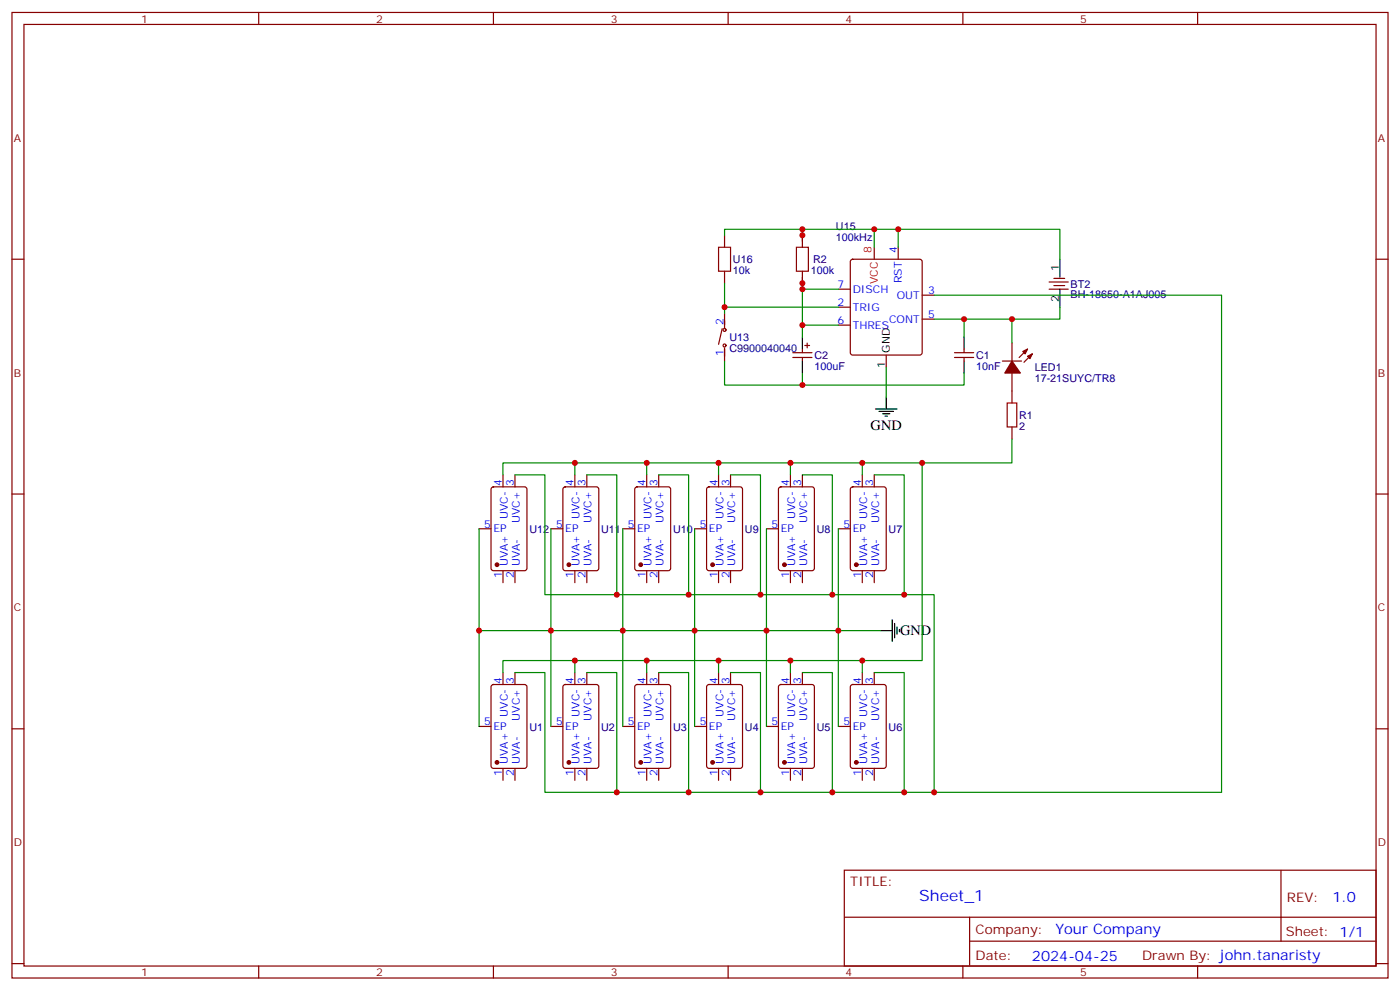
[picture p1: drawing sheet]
<svg xmlns="http://www.w3.org/2000/svg" width="412mm" height="292mm" viewBox="0 0 412 292" stroke-linecap="round" stroke-linejoin="round" font-family="sans-serif">
<g fill="none" stroke="#870000" stroke-width=".35">
<path d="M3.5 3.7h405.4v284.3h-405.4zM7.1 7.2h398.2v277.3h-398.2zM76.2 3.7v3.5M145.3 3.7v3.5M214.5 3.7v3.5M283.6 3.7v3.5M352.8 3.7v3.5M3.5 76.3h3.6M213.4 69.3v3.5M213.4 79.9v3.5M236.4 69.3v3.5M236.4 79.9v3.5"/>
<path d="M250.7 76.5l.5-.2h19.7l.5 .2 .2 .5v26.9l-.2 .5-.5 .2h-19.7l-.5-.3-.2-.4v-26.9zM257.5 72.8v3.5M264.6 72.8v3.5M405.3 76.3h3.6M212.7 96.8l-1 4.6M213.4 92.2v4.6M246.9 85.2h3.6M246.9 95.7h3.6M246.9 90.5h3.6M271.6 94h3.6M271.6 86.9h3.6M309 85.2h5.7"/>
<path d="M309 83h5.7M310.4 84.1h3.2M310.4 82h3.2M213.4 102.4v3.9M233.5 103.9h5.7M233.5 105.3h5.7M236.4 102.8v1.1M236.4 105.3v1M237.1 101.7h1.4M237.8 101v1.4M261.1 104.6v3.5M281.2 103.9h5.6"/>
<path d="M281.2 105.3h5.6M284 102.8v1.1M284 105.3v1M295.3 106.3h5.6M298.1 101v5.3M298.1 109.9v8.8M302.7 102.8l-2.5 2.5M304.1 104.2l-2.5 2.5M148.2 139.8v3.6M151.7 139.8v3.6M169.3 139.8v3.6M172.9 139.8v3.6"/>
<path d="M190.5 139.8v3.6M194 139.8v3.6M211.7 139.8v3.6M215.2 139.8v3.6M232.8 139.8v3.6M236.4 139.8v3.6M254 139.8v3.6M257.5 139.8v3.6M298.1 125.7v3.6M3.5 145.5h3.6M141.1 155.7h3.5M144.9 143.6l.4-.2h9.2l.7 .4v23.6l-.4 .6-9.5 .1-.6-.5-.1-23.5z"/>
<path d="M162.3 155.7h3.5M166 143.6l.5-.2h9.2l.6 .4 .1 23.6-.5 .6-9.4 .1-.6-.5-.1-23.5zM183.4 155.7h3.6M187.2 143.6l.5-.2h9.1l.7 .4 .1 23.6-.5 .6-9.4 .1-.7-.5v-23.5zM204.6 155.7h3.5M208.4 143.6l.4-.2h9.2l.7 .4v23.6l-.4 .6-9.5 .1-.6-.5-.1-23.5zM225.8 155.7h3.5M229.5 143.6l.5-.2h9.2l.6 .4 .1 23.6-.5 .6-9.4 .1-.6-.5-.1-23.5zM246.9 155.7h3.6M250.7 143.6l.5-.2h9.1l.7 .4 .1 23.6-.5 .6-9.4 .1-.7-.5v-23.5zM405.3 145.5h3.6M148.2 168.1v3.5"/>
<path d="M151.7 168.1v3.5M169.3 168.1v3.5M172.9 168.1v3.5M190.5 168.1v3.5M194 168.1v3.5M211.7 168.1v3.5M215.2 168.1v3.5M232.8 168.1v3.5M236.4 168.1v3.5M254 168.1v3.5M257.5 168.1v3.5M148.2 198v3.6"/>
<path d="M151.7 198v3.6M169.3 198v3.6M172.9 198v3.6M190.5 198v3.6M194 198v3.6M211.7 198v3.6M215.2 198v3.6M232.8 198v3.6M236.4 198v3.6M254 198v3.6M257.5 198v3.6M3.5 214.6h3.6"/>
<path d="M141.1 213.9h3.5M144.9 201.8l.4-.2h9.2l.7 .4v23.6l-.4 .6-9.5 .1-.6-.5-.1-23.5zM162.3 213.9h3.5M166 201.8l.5-.2h9.2l.6 .4 .1 23.6-.5 .6-9.4 .1-.6-.5-.1-23.5zM183.4 213.9h3.6M187.2 201.8l.5-.2h9.1l.7 .4 .1 23.6-.5 .6-9.4 .1-.7-.5v-23.5zM204.6 213.9h3.5M208.4 201.8l.4-.2h9.2l.7 .4v23.6l-.4 .6-9.5 .1-.6-.5-.1-23.5zM225.8 213.9h3.5M229.5 201.8l.5-.2h9.2l.6 .4 .1 23.6-.5 .6-9.4 .1-.6-.5-.1-23.5zM246.9 213.9h3.6M250.7 201.8l.5-.2h9.1l.7 .4 .1 23.6-.5 .6-9.4 .1-.7-.5v-23.5z"/>
<path d="M405.3 214.6h3.6M148.2 226.3v3.5M151.7 226.3v3.5M169.3 226.3v3.5M172.9 226.3v3.5M190.5 226.3v3.5M194 226.3v3.5M211.7 226.3v3.5M215.2 226.3v3.5M232.8 226.3v3.5M236.4 226.3v3.5M254 226.3v3.5"/>
<path d="M257.5 226.3v3.5M248.7 256.3h156.6v28.2h-156.6zM377.3 256.3v20.9M248.7 270.1h156.5M285.6 277.2h119.6M285.6 270.1v14.1M3.5 283.8h3.6M76.2 284.5v3.5M145.3 284.5v3.5M214.5 284.5v3.5M283.6 284.5v3.5M352.8 284.5v3.5"/>
<path d="M405.3 283.8h3.6"/>
<circle cx="213.4" cy="97.2" r=".44"/>
<circle cx="213.4" cy="101.7" r=".44"/>
</g>
<g fill="#870000" stroke="#870000" stroke-width=".35">
<path d="M301.3 103.5l1.4-.7-.7 1.4z"/>
<path d="M302.7 104.9l1.4-.7-.7 1.4z"/>
<path d="M298.1 106.3l2.5 3.6h-4.6z"/>
<circle cx="146.4" cy="224.5" r=".53"/>
<circle cx="167.6" cy="224.5" r=".53"/>
<circle cx="188.7" cy="224.5" r=".53"/>
<circle cx="209.9" cy="224.5" r=".53"/>
<circle cx="231.1" cy="224.5" r=".53"/>
<circle cx="252.2" cy="224.5" r=".53"/>
<circle cx="252.2" cy="166.3" r=".53"/>
<circle cx="231.1" cy="166.3" r=".53"/>
<circle cx="209.9" cy="166.3" r=".53"/>
<circle cx="188.7" cy="166.3" r=".53"/>
<circle cx="167.6" cy="166.3" r=".53"/>
<circle cx="146.4" cy="166.3" r=".53"/>
</g>
<g fill="none" stroke="#008700" stroke-width=".35">
<path d="M213.4 69.3v-1.8h44.1v5.3M236.4 67.5v3.5M257.5 67.5h7.1v5.3M264.6 67.5h47.6v8.8M213.4 83.4v8.8M213.4 90.5h33.5M236.4 85.2h10.5M236.4 81.6v14.1M246.9 95.7h-10.5v3.6M275.2 94h8.8v5.3M275.2 86.9h84.6v146.4h-84.6M298.1 94v7"/>
<path d="M312.2 90.5v3.5h-28.2M213.4 106.3v7.1h70.6v-3.5M236.4 109.9v3.5M261.1 108.1v8.8M148.2 139.8v-3.5h21.1v3.5M151.7 139.8h8.8v35.3h21.2v-35.3h-8.8M169.3 136.3h21.2v3.5M190.5 136.3h21.2v3.5M194 139.8h8.8v35.3h-21.1M211.7 136.3h21.1v3.5M215.2 139.8h8.8v35.3h-21.2M232.8 136.3h21.2v3.5"/>
<path d="M236.4 139.8h8.8v35.3h-21.2M254 136.3h17.6v58.2h-17.6M257.5 139.8h8.8v35.3h-21.1M298.1 129.3v7h-26.5M141.1 155.7v58.2M162.3 155.7v58.2M183.4 155.7v58.2M204.6 155.7v58.2M225.8 155.7v58.2M246.9 155.7v58.2M266.3 175.1h8.9v58.2h-8.9M141.1 185.7h118.2"/>
<path d="M151.7 198h8.8v35.3h84.7v-35.3h-8.8M169.3 198v-3.5h21.2v3.5M169.3 194.5h-21.1v3.5M172.9 198h8.8v35.3M190.5 194.5h21.2v3.5M194 198h8.8v35.3M211.7 194.5h21.1v3.5M215.2 198h8.8v35.3M232.8 194.5h21.2v3.5M257.5 198h8.8v35.3h-21.1"/>
</g>
<g fill="none" stroke="#000" stroke-width=".35">
<path d="M312.2 76.3v5.3M236.4 99.3v3.5M284 99.3v3.5M312.2 85.2v5.3M236.4 106.3v3.6M261.1 116.9v3.5M284 106.3v3.6M257.9 120.4h6.3M258.9 121.1h4.3M260 121.8h2.1M260.7 122.6h.7M259.3 185.7h3.5"/>
<path d="M262.8 182.5v6.4M263.5 183.6v4.2M264.2 184.6v2.2M264.9 185.3v.8"/>
</g>
<path d="M211.7 72.8h3.5v7.1h-3.5zM234.6 72.8h3.5v7.1h-3.5zM296.7 118.7h2.8v7h-2.8z" fill="none" stroke="#a10000" stroke-width=".35"/>
<g fill="#c00">
<circle cx="224" cy="233.3" r=".88"/>
<circle cx="202.8" cy="233.3" r=".88"/>
<circle cx="181.7" cy="233.3" r=".88"/>
<circle cx="190.5" cy="194.5" r=".88"/>
<circle cx="211.7" cy="194.5" r=".88"/>
<circle cx="232.8" cy="194.5" r=".88"/>
<circle cx="245.2" cy="233.3" r=".88"/>
<circle cx="181.7" cy="175.1" r=".88"/>
<circle cx="202.8" cy="175.1" r=".88"/>
<circle cx="224" cy="175.1" r=".88"/>
<circle cx="245.2" cy="175.1" r=".88"/>
<circle cx="169.3" cy="136.3" r=".88"/>
<circle cx="190.5" cy="136.3" r=".88"/>
<circle cx="211.7" cy="136.3" r=".88"/>
<circle cx="232.8" cy="136.3" r=".88"/>
<circle cx="266.3" cy="233.3" r=".88"/>
<circle cx="266.3" cy="175.1" r=".88"/>
<circle cx="141.1" cy="185.7" r=".88"/>
<circle cx="162.3" cy="185.7" r=".88"/>
<circle cx="183.4" cy="185.7" r=".88"/>
<circle cx="204.6" cy="185.7" r=".88"/>
<circle cx="225.8" cy="185.7" r=".88"/>
<circle cx="246.9" cy="185.7" r=".88"/>
<circle cx="254" cy="194.5" r=".88"/>
<circle cx="254" cy="136.3" r=".88"/>
<circle cx="169.3" cy="194.5" r=".88"/>
<circle cx="213.4" cy="90.5" r=".88"/>
<circle cx="236.4" cy="113.4" r=".88"/>
<circle cx="236.4" cy="67.5" r=".88"/>
<circle cx="236.4" cy="95.7" r=".88"/>
<circle cx="236.4" cy="85.2" r=".88"/>
<circle cx="257.5" cy="67.5" r=".88"/>
<circle cx="236.4" cy="69.3" r=".88"/>
<circle cx="236.4" cy="83.4" r=".88"/>
<circle cx="264.6" cy="67.5" r=".88"/>
<circle cx="284" cy="94" r=".88"/>
<circle cx="271.6" cy="136.3" r=".88"/>
<circle cx="298.1" cy="94" r=".88"/>
<circle cx="275.2" cy="233.3" r=".88"/>
</g>
<text font-size="4.6" fill="#00f" x="270.8" y="265.3">Sheet_1</text>
<g font-size="4.2">
<text x="256.5" y="126.5">GND</text>
<text x="265.1" y="187.1">GND</text>
</g>
<g font-size="4.2" fill="#00f">
<text x="392.5" y="265.5">1.0</text>
<text x="310.9" y="275.1">Your Company</text>
<text x="304" y="282.9">2024-04-25</text>
</g>
<g font-size="3.9" fill="#800">
<text x="250.5" y="260.8">TITLE:</text>
<text x="379.1" y="265.5">REV:</text>
<text x="287.4" y="275">Company:</text>
<text x="378.7" y="275.7">Sheet: 1/1</text>
<text x="287.4" y="282.7">Date:</text>
<text x="336.4" y="282.8">Drawn By: john.tanaristy</text>
</g>
<g font-size="3.2" fill="#800">
<text x="41.6" y="6.7">1</text>
<text x="110.8" y="6.7">2</text>
<text x="179.9" y="6.7">3</text>
<text x="249.1" y="6.7">4</text>
<text x="318.2" y="6.7">5</text>
<text x="4.1" y="41.8">A</text>
<text x="405.9" y="41.8">A</text>
<text x="4.1" y="110.9">B</text>
<text x="405.9" y="110.9">B</text>
<text x="4.1" y="180.1">C</text>
<text x="405.9" y="180.1">C</text>
<text x="4.1" y="249.2">D</text>
<text x="405.9" y="249.2">D</text>
<text x="41.6" y="287.5">1</text>
<text x="110.8" y="287.5">2</text>
<text x="179.9" y="287.5">3</text>
<text x="249.1" y="287.5">4</text>
<text x="318.2" y="287.5">5</text>
</g>
<g font-size="3.2" fill="#000080">
<text x="246.2" y="71">100kHz</text>
<text x="246.2" y="67.9">U15</text>
<text x="215.9" y="77.6">U16</text>
<text x="239.5" y="77.5">R2</text>
<text x="215.9" y="80.6">10k</text>
<text x="238.8" y="80.6">100k</text>
<text x="315.4" y="87.7">BH-18650-A1AJ005</text>
<text x="315.4" y="84.7">BT2</text>
<text x="214.8" y="100.5">U13</text>
<text x="214.8" y="103.6">C9900040040</text>
<text x="239.9" y="105.7">C2</text>
<text x="287.5" y="105.7">C1</text>
<text x="239.9" y="108.9">100uF</text>
<text x="287.5" y="108.9">10nF</text>
<text x="304.8" y="112.4">17-21SUYC/TR8</text>
<text x="304.8" y="109.2">LED1</text>
<text x="300.2" y="123.5">R1</text>
<text x="300.2" y="126.5">2</text>
<text x="155.9" y="157">U12</text>
<text x="177.1" y="157">U11</text>
<text x="198.3" y="157">U10</text>
<text x="219.4" y="157">U9</text>
<text x="240.6" y="157">U8</text>
<text x="261.8" y="157">U7</text>
<text x="155.9" y="215.2">U1</text>
<text x="177.1" y="215.2">U2</text>
<text x="198.3" y="215.2">U3</text>
<text x="219.4" y="215.2">U4</text>
<text x="240.6" y="215.2">U5</text>
<text x="261.8" y="215.2">U6</text>
</g>
<g font-size="3.2" fill="#f00">
<text x="256.7" y="74.5" transform="rotate(-90 256.7 74.5)">8</text>
<text x="258.6" y="83.6" transform="rotate(-90 258.6 83.6)">VCC</text>
</g>
<g font-size="3.2" fill="#00f">
<text x="264.2" y="74.6" transform="rotate(-90 264.2 74.6)">4</text>
<text x="265.6" y="83.4" transform="rotate(-90 265.6 83.4)">RST</text>
<text x="246.7" y="84.8">7</text>
<text x="251.2" y="86.2">DISCH</text>
<text x="264.2" y="88">OUT</text>
<text x="273.4" y="86.6">3</text>
<text x="213.1" y="95.7" transform="rotate(-90 213.1 95.7)">2</text>
<text x="246.7" y="95.4">6</text>
<text x="246.7" y="90.1">2</text>
<text x="251.2" y="91.5">TRIG</text>
<text x="261.9" y="95">CONT</text>
<text x="273.4" y="93.6">5</text>
<text x="251.2" y="96.8">THRES</text>
<text x="213.1" y="104.8" transform="rotate(-90 213.1 104.8)">1</text>
<text x="147.8" y="143.2" transform="rotate(-90 147.8 143.2)">4</text>
<text x="151.3" y="143.2" transform="rotate(-90 151.3 143.2)">3</text>
<text x="169" y="143.2" transform="rotate(-90 169 143.2)">4</text>
<text x="172.5" y="143.2" transform="rotate(-90 172.5 143.2)">3</text>
<text x="190.1" y="143.2" transform="rotate(-90 190.1 143.2)">4</text>
<text x="193.7" y="143.2" transform="rotate(-90 193.7 143.2)">3</text>
<text x="211.3" y="143.2" transform="rotate(-90 211.3 143.2)">4</text>
<text x="214.8" y="143.2" transform="rotate(-90 214.8 143.2)">3</text>
<text x="232.5" y="143.2" transform="rotate(-90 232.5 143.2)">4</text>
<text x="236" y="143.2" transform="rotate(-90 236 143.2)">3</text>
<text x="253.6" y="143.2" transform="rotate(-90 253.6 143.2)">4</text>
<text x="257.2" y="143.2" transform="rotate(-90 257.2 143.2)">3</text>
<text x="142.6" y="155.4">5</text>
<text x="149.6" y="152.8" transform="rotate(-90 149.6 152.8)">UVC-</text>
<text x="153.1" y="154" transform="rotate(-90 153.1 154)">UVC+</text>
<text x="163.8" y="155.4">5</text>
<text x="170.7" y="152.8" transform="rotate(-90 170.7 152.8)">UVC-</text>
<text x="174.3" y="154" transform="rotate(-90 174.3 154)">UVC+</text>
<text x="185" y="155.4">5</text>
<text x="191.9" y="152.8" transform="rotate(-90 191.9 152.8)">UVC-</text>
<text x="195.4" y="154" transform="rotate(-90 195.4 154)">UVC+</text>
<text x="206.1" y="155.4">5</text>
<text x="213.1" y="152.8" transform="rotate(-90 213.1 152.8)">UVC-</text>
<text x="216.6" y="154" transform="rotate(-90 216.6 154)">UVC+</text>
<text x="227.3" y="155.4">5</text>
<text x="234.2" y="152.8" transform="rotate(-90 234.2 152.8)">UVC-</text>
<text x="237.8" y="154" transform="rotate(-90 237.8 154)">UVC+</text>
<text x="248.5" y="155.4">5</text>
<text x="255.4" y="152.8" transform="rotate(-90 255.4 152.8)">UVC-</text>
<text x="258.9" y="154" transform="rotate(-90 258.9 154)">UVC+</text>
<text x="145.3" y="156.8">EP</text>
<text x="166.5" y="156.8">EP</text>
<text x="187.7" y="156.8">EP</text>
<text x="208.8" y="156.8">EP</text>
<text x="230" y="156.8">EP</text>
<text x="251.2" y="156.8">EP</text>
<text x="149.6" y="166.8" transform="rotate(-90 149.6 166.8)">UVA+</text>
<text x="153.1" y="166.8" transform="rotate(-90 153.1 166.8)">UVA-</text>
<text x="170.7" y="166.8" transform="rotate(-90 170.7 166.8)">UVA+</text>
<text x="174.3" y="166.8" transform="rotate(-90 174.3 166.8)">UVA-</text>
<text x="191.9" y="166.8" transform="rotate(-90 191.9 166.8)">UVA+</text>
<text x="195.4" y="166.8" transform="rotate(-90 195.4 166.8)">UVA-</text>
<text x="213.1" y="166.8" transform="rotate(-90 213.1 166.8)">UVA+</text>
<text x="216.6" y="166.8" transform="rotate(-90 216.6 166.8)">UVA-</text>
<text x="234.2" y="166.8" transform="rotate(-90 234.2 166.8)">UVA+</text>
<text x="237.8" y="166.8" transform="rotate(-90 237.8 166.8)">UVA-</text>
<text x="255.4" y="166.8" transform="rotate(-90 255.4 166.8)">UVA+</text>
<text x="258.9" y="166.8" transform="rotate(-90 258.9 166.8)">UVA-</text>
<text x="147.8" y="170.3" transform="rotate(-90 147.8 170.3)">1</text>
<text x="151.3" y="170.3" transform="rotate(-90 151.3 170.3)">2</text>
<text x="169" y="170.3" transform="rotate(-90 169 170.3)">1</text>
<text x="172.5" y="170.3" transform="rotate(-90 172.5 170.3)">2</text>
<text x="190.1" y="170.3" transform="rotate(-90 190.1 170.3)">1</text>
<text x="193.7" y="170.3" transform="rotate(-90 193.7 170.3)">2</text>
<text x="211.3" y="170.3" transform="rotate(-90 211.3 170.3)">1</text>
<text x="214.8" y="170.3" transform="rotate(-90 214.8 170.3)">2</text>
<text x="232.5" y="170.3" transform="rotate(-90 232.5 170.3)">1</text>
<text x="236" y="170.3" transform="rotate(-90 236 170.3)">2</text>
<text x="253.6" y="170.3" transform="rotate(-90 253.6 170.3)">1</text>
<text x="257.2" y="170.3" transform="rotate(-90 257.2 170.3)">2</text>
<text x="147.8" y="201.4" transform="rotate(-90 147.8 201.4)">4</text>
<text x="151.3" y="201.4" transform="rotate(-90 151.3 201.4)">3</text>
<text x="169" y="201.4" transform="rotate(-90 169 201.4)">4</text>
<text x="172.5" y="201.4" transform="rotate(-90 172.5 201.4)">3</text>
<text x="190.1" y="201.4" transform="rotate(-90 190.1 201.4)">4</text>
<text x="193.7" y="201.4" transform="rotate(-90 193.7 201.4)">3</text>
<text x="211.3" y="201.4" transform="rotate(-90 211.3 201.4)">4</text>
<text x="214.8" y="201.4" transform="rotate(-90 214.8 201.4)">3</text>
<text x="232.5" y="201.4" transform="rotate(-90 232.5 201.4)">4</text>
<text x="236" y="201.4" transform="rotate(-90 236 201.4)">3</text>
<text x="253.6" y="201.4" transform="rotate(-90 253.6 201.4)">4</text>
<text x="257.2" y="201.4" transform="rotate(-90 257.2 201.4)">3</text>
<text x="142.6" y="213.6">5</text>
<text x="145.3" y="215">EP</text>
<text x="149.6" y="211" transform="rotate(-90 149.6 211)">UVC-</text>
<text x="153.1" y="212.2" transform="rotate(-90 153.1 212.2)">UVC+</text>
<text x="163.8" y="213.6">5</text>
<text x="166.5" y="215">EP</text>
<text x="170.7" y="211" transform="rotate(-90 170.7 211)">UVC-</text>
<text x="174.3" y="212.2" transform="rotate(-90 174.3 212.2)">UVC+</text>
<text x="185" y="213.6">5</text>
<text x="187.7" y="215">EP</text>
<text x="191.9" y="211" transform="rotate(-90 191.9 211)">UVC-</text>
<text x="195.4" y="212.2" transform="rotate(-90 195.4 212.2)">UVC+</text>
<text x="206.1" y="213.6">5</text>
<text x="208.8" y="215">EP</text>
<text x="213.1" y="211" transform="rotate(-90 213.1 211)">UVC-</text>
<text x="216.6" y="212.2" transform="rotate(-90 216.6 212.2)">UVC+</text>
<text x="227.3" y="213.6">5</text>
<text x="230" y="215">EP</text>
<text x="234.2" y="211" transform="rotate(-90 234.2 211)">UVC-</text>
<text x="237.8" y="212.2" transform="rotate(-90 237.8 212.2)">UVC+</text>
<text x="248.5" y="213.6">5</text>
<text x="251.2" y="215">EP</text>
<text x="255.4" y="211" transform="rotate(-90 255.4 211)">UVC-</text>
<text x="258.9" y="212.2" transform="rotate(-90 258.9 212.2)">UVC+</text>
<text x="149.6" y="225" transform="rotate(-90 149.6 225)">UVA+</text>
<text x="153.1" y="225" transform="rotate(-90 153.1 225)">UVA-</text>
<text x="170.7" y="225" transform="rotate(-90 170.7 225)">UVA+</text>
<text x="174.3" y="225" transform="rotate(-90 174.3 225)">UVA-</text>
<text x="191.9" y="225" transform="rotate(-90 191.9 225)">UVA+</text>
<text x="195.4" y="225" transform="rotate(-90 195.4 225)">UVA-</text>
<text x="213.1" y="225" transform="rotate(-90 213.1 225)">UVA+</text>
<text x="216.6" y="225" transform="rotate(-90 216.6 225)">UVA-</text>
<text x="234.2" y="225" transform="rotate(-90 234.2 225)">UVA+</text>
<text x="237.8" y="225" transform="rotate(-90 237.8 225)">UVA-</text>
<text x="255.4" y="225" transform="rotate(-90 255.4 225)">UVA+</text>
<text x="258.9" y="225" transform="rotate(-90 258.9 225)">UVA-</text>
<text x="147.8" y="228.5" transform="rotate(-90 147.8 228.5)">1</text>
<text x="151.3" y="228.5" transform="rotate(-90 151.3 228.5)">2</text>
<text x="169" y="228.5" transform="rotate(-90 169 228.5)">1</text>
<text x="172.5" y="228.5" transform="rotate(-90 172.5 228.5)">2</text>
<text x="190.1" y="228.5" transform="rotate(-90 190.1 228.5)">1</text>
<text x="193.7" y="228.5" transform="rotate(-90 193.7 228.5)">2</text>
<text x="211.3" y="228.5" transform="rotate(-90 211.3 228.5)">1</text>
<text x="214.8" y="228.5" transform="rotate(-90 214.8 228.5)">2</text>
<text x="232.5" y="228.5" transform="rotate(-90 232.5 228.5)">1</text>
<text x="236" y="228.5" transform="rotate(-90 236 228.5)">2</text>
<text x="253.6" y="228.5" transform="rotate(-90 253.6 228.5)">1</text>
<text x="257.2" y="228.5" transform="rotate(-90 257.2 228.5)">2</text>
</g>
<g font-size="3.2">
<text x="311.9" y="79.9" transform="rotate(-90 311.9 79.9)">1</text>
<text x="311.9" y="88.9" transform="rotate(-90 311.9 88.9)">2</text>
<text x="262.1" y="103.9" transform="rotate(-90 262.1 103.9)">GND</text>
<text x="260.7" y="108.3" transform="rotate(-90 260.7 108.3)">1</text>
</g>
</svg>
